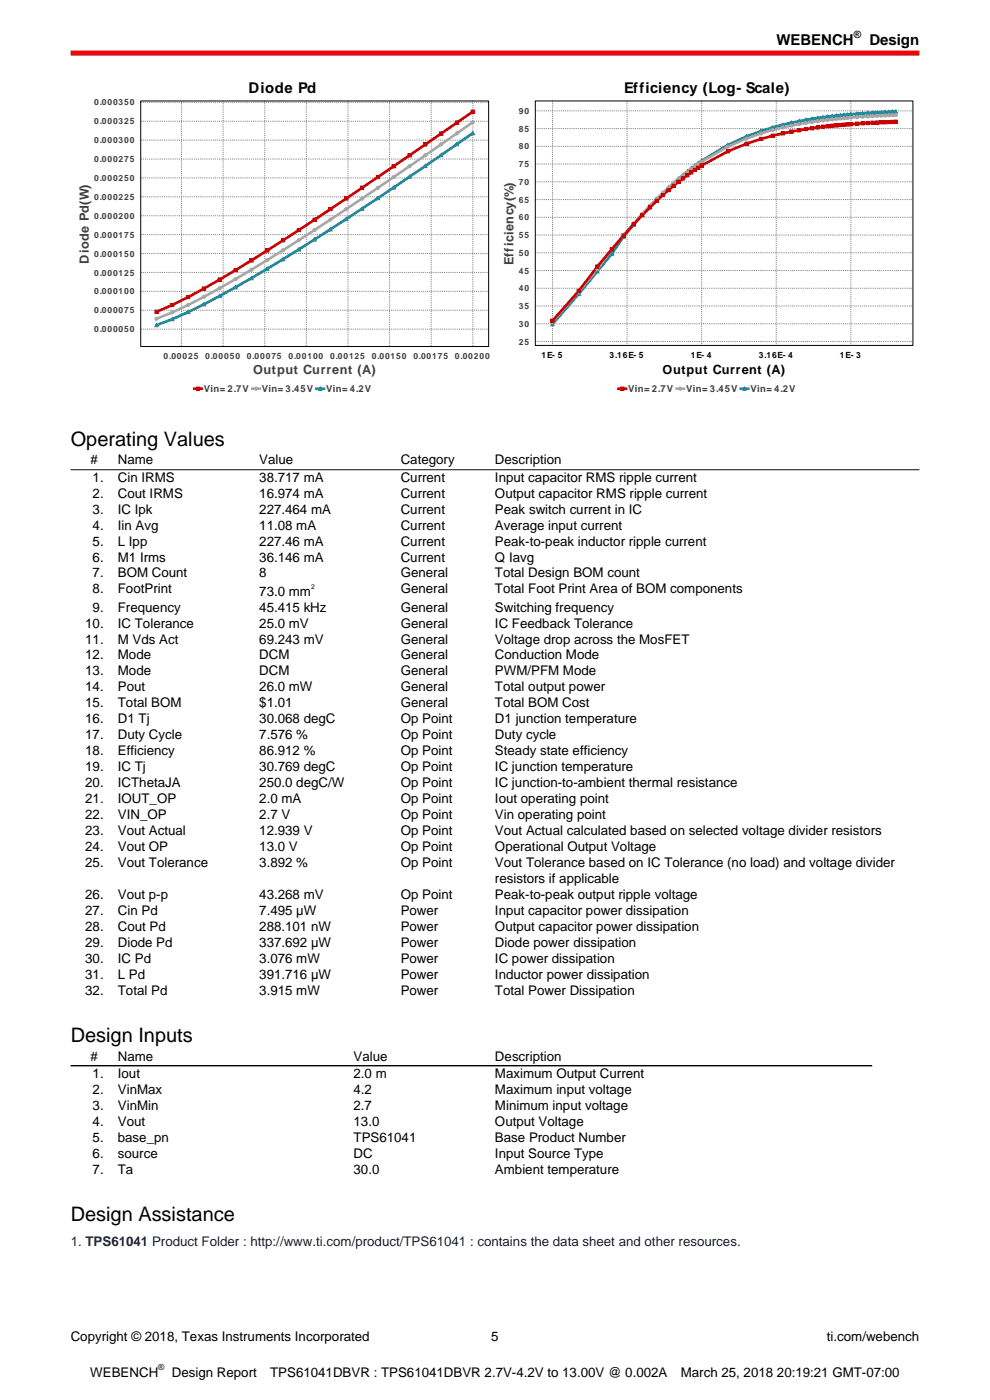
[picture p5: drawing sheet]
<svg xmlns="http://www.w3.org/2000/svg" width="210mm" height="297mm" viewBox="0 0 210 297" stroke-linecap="round" stroke-linejoin="round" font-family="sans-serif">
<path d="M15 11.3h180" fill="none" stroke="#f00" stroke-width="1.1" stroke-linecap="butt"/>
<g fill="#fff">
<path d="M15 16.6h90v67.5h-90z"/>
<path d="M40.9 80.9h38.2v3.1h-38.2z"/>
</g>
<path d="M41.2 82.5h1.6" fill="none" stroke="#c00" stroke-width=".56"/>
<path d="M41.7 82.1h.6v.7h-.6z" fill="#c00"/>
<path d="M41.7 82.1h.6v.7h-.6z" fill="none" stroke="#c00" stroke-width=".21"/>
<path d="M53.5 82.5h1.6" fill="none" stroke="#aaa" stroke-width=".56"/>
<circle cx="54.3" cy="82.5" r=".34" fill="#aaa"/>
<circle cx="54.3" cy="82.5" r=".34" fill="none" stroke="#aaa" stroke-width=".21"/>
<path d="M67.2 82.5h1.5" fill="none" stroke="#189" stroke-width=".56"/>
<path d="M67.9 82.1l.4 .7h-.7z" fill="#189"/>
<path d="M67.9 82.1l.4 .7h-.7z" fill="none" stroke="#189" stroke-width=".21"/>
<path d="M29.8 21.4h73.8v52.1h-73.8z" fill="#fff"/>
<g fill="none" stroke="#808080" stroke-width=".21" stroke-dasharray=".2 .2" stroke-linecap="butt">
<path d="M29.8 37.7h73.8M29.8 33.7h73.8M29.8 29.7h73.8M29.8 25.7h73.8M29.8 21.7h73.8M38.5 21.4v52.1M47.3 21.4v52.1M56.2 21.4v52.1M65 21.4v52.1M73.8 21.4v52.1M82.6 21.4v52.1M91.5 21.4v52.1"/>
<path d="M100.3 21.4v52.1M29.8 57.8h73.8M29.8 53.8h73.8M29.8 49.8h73.8M29.8 45.8h73.8M29.8 41.8h73.8M29.8 69.8h73.8M29.8 65.8h73.8M29.8 61.8h73.8"/>
</g>
<path d="M100.3 28.2a675.8 675.8 0 0 1-50.3 32.7 115.8 115.8 0 0 1-16.8 8.1" fill="none" stroke="#189" stroke-width=".56"/>
<path d="M100.3 25.9a796.7 796.7 0 0 1-50.3 33.3 121.7 121.7 0 0 1-16.8 8.4" fill="none" stroke="#aaa" stroke-width=".56"/>
<path d="M100.3 23.7l-13.4 9.3a628.1 628.1 0 0 1-43.6 28.2l-6.7 3.5-3.4 1.4" fill="none" stroke="#c00" stroke-width=".56"/>
<path d="M33.2 68.6l.3 .7h-.6z" fill="#189"/>
<path d="M33.2 68.6l.3 .7h-.6z" fill="none" stroke="#189" stroke-width=".21"/>
<path d="M36.6 67.4l.3 .6h-.7z" fill="#189"/>
<path d="M36.6 67.4l.3 .6h-.7z" fill="none" stroke="#189" stroke-width=".21"/>
<path d="M39.9 65.9l.4 .6h-.7z" fill="#189"/>
<path d="M39.9 65.9l.4 .6h-.7z" fill="none" stroke="#189" stroke-width=".21"/>
<path d="M43.3 64.2l.3 .7h-.7z" fill="#189"/>
<path d="M43.3 64.2l.3 .7h-.7z" fill="none" stroke="#189" stroke-width=".21"/>
<path d="M46.6 62.4l.4 .7h-.7z" fill="#189"/>
<path d="M46.6 62.4l.4 .7h-.7z" fill="none" stroke="#189" stroke-width=".21"/>
<path d="M50 60.6l.3 .7h-.7z" fill="#189"/>
<path d="M50 60.6l.3 .7h-.7z" fill="none" stroke="#189" stroke-width=".21"/>
<path d="M53.3 58.7l.4 .6h-.7z" fill="#189"/>
<path d="M53.3 58.7l.4 .6h-.7z" fill="none" stroke="#189" stroke-width=".21"/>
<path d="M56.7 56.7l.3 .7h-.7z" fill="#189"/>
<path d="M56.7 56.7l.3 .7h-.7z" fill="none" stroke="#189" stroke-width=".21"/>
<path d="M60 54.7l.4 .6h-.7z" fill="#189"/>
<path d="M60 54.7l.4 .6h-.7z" fill="none" stroke="#189" stroke-width=".21"/>
<path d="M63.4 52.6l.3 .7h-.6z" fill="#189"/>
<path d="M63.4 52.6l.3 .7h-.6z" fill="none" stroke="#189" stroke-width=".21"/>
<path d="M66.7 50.5l.4 .6h-.7z" fill="#189"/>
<path d="M66.7 50.5l.4 .6h-.7z" fill="none" stroke="#189" stroke-width=".21"/>
<path d="M70.1 48.3l.3 .7h-.6z" fill="#189"/>
<path d="M70.1 48.3l.3 .7h-.6z" fill="none" stroke="#189" stroke-width=".21"/>
<path d="M73.5 46.1l.3 .7h-.7z" fill="#189"/>
<path d="M73.5 46.1l.3 .7h-.7z" fill="none" stroke="#189" stroke-width=".21"/>
<path d="M76.8 43.9l.4 .7h-.7z" fill="#189"/>
<path d="M76.8 43.9l.4 .7h-.7z" fill="none" stroke="#189" stroke-width=".21"/>
<path d="M80.2 41.7l.3 .7h-.7z" fill="#189"/>
<path d="M80.2 41.7l.3 .7h-.7z" fill="none" stroke="#189" stroke-width=".21"/>
<path d="M83.5 39.4l.4 .7h-.7z" fill="#189"/>
<path d="M83.5 39.4l.4 .7h-.7z" fill="none" stroke="#189" stroke-width=".21"/>
<path d="M86.9 37.2l.3 .6h-.7z" fill="#189"/>
<path d="M86.9 37.2l.3 .6h-.7z" fill="none" stroke="#189" stroke-width=".21"/>
<path d="M90.2 34.9l.4 .6h-.7z" fill="#189"/>
<path d="M90.2 34.9l.4 .6h-.7z" fill="none" stroke="#189" stroke-width=".21"/>
<path d="M93.6 32.6l.3 .6h-.7z" fill="#189"/>
<path d="M93.6 32.6l.3 .6h-.7z" fill="none" stroke="#189" stroke-width=".21"/>
<path d="M96.9 30.2l.4 .7h-.7z" fill="#189"/>
<path d="M96.9 30.2l.4 .7h-.7z" fill="none" stroke="#189" stroke-width=".21"/>
<path d="M100.3 27.9l.3 .7h-.6z" fill="#189"/>
<path d="M100.3 27.9l.3 .7h-.6z" fill="none" stroke="#189" stroke-width=".21"/>
<circle cx="33.2" cy="67.6" r=".34" fill="#aaa"/>
<circle cx="33.2" cy="67.6" r=".34" fill="none" stroke="#aaa" stroke-width=".21"/>
<circle cx="36.6" cy="66.3" r=".34" fill="#aaa"/>
<circle cx="36.6" cy="66.3" r=".34" fill="none" stroke="#aaa" stroke-width=".21"/>
<circle cx="39.9" cy="64.7" r=".34" fill="#aaa"/>
<circle cx="39.9" cy="64.7" r=".34" fill="none" stroke="#aaa" stroke-width=".21"/>
<circle cx="43.3" cy="63" r=".34" fill="#aaa"/>
<circle cx="43.3" cy="63" r=".34" fill="none" stroke="#aaa" stroke-width=".21"/>
<circle cx="46.6" cy="61.1" r=".34" fill="#aaa"/>
<circle cx="46.6" cy="61.1" r=".34" fill="none" stroke="#aaa" stroke-width=".21"/>
<circle cx="50" cy="59.2" r=".34" fill="#aaa"/>
<circle cx="50" cy="59.2" r=".34" fill="none" stroke="#aaa" stroke-width=".21"/>
<circle cx="53.3" cy="57.2" r=".34" fill="#aaa"/>
<circle cx="53.3" cy="57.2" r=".34" fill="none" stroke="#aaa" stroke-width=".21"/>
<circle cx="56.7" cy="55.2" r=".34" fill="#aaa"/>
<circle cx="56.7" cy="55.2" r=".34" fill="none" stroke="#aaa" stroke-width=".21"/>
<circle cx="60" cy="53.1" r=".34" fill="#aaa"/>
<circle cx="60" cy="53.1" r=".34" fill="none" stroke="#aaa" stroke-width=".21"/>
<circle cx="63.4" cy="50.9" r=".34" fill="#aaa"/>
<circle cx="63.4" cy="50.9" r=".34" fill="none" stroke="#aaa" stroke-width=".21"/>
<circle cx="66.7" cy="48.8" r=".34" fill="#aaa"/>
<circle cx="66.7" cy="48.8" r=".34" fill="none" stroke="#aaa" stroke-width=".21"/>
<circle cx="70.1" cy="46.6" r=".34" fill="#aaa"/>
<circle cx="70.1" cy="46.6" r=".34" fill="none" stroke="#aaa" stroke-width=".21"/>
<circle cx="73.5" cy="44.4" r=".34" fill="#aaa"/>
<circle cx="73.5" cy="44.4" r=".34" fill="none" stroke="#aaa" stroke-width=".21"/>
<circle cx="76.8" cy="42.1" r=".34" fill="#aaa"/>
<circle cx="76.8" cy="42.1" r=".34" fill="none" stroke="#aaa" stroke-width=".21"/>
<circle cx="80.2" cy="39.8" r=".34" fill="#aaa"/>
<circle cx="80.2" cy="39.8" r=".34" fill="none" stroke="#aaa" stroke-width=".21"/>
<circle cx="83.5" cy="37.6" r=".34" fill="#aaa"/>
<circle cx="83.5" cy="37.6" r=".34" fill="none" stroke="#aaa" stroke-width=".21"/>
<circle cx="86.9" cy="35.3" r=".34" fill="#aaa"/>
<circle cx="86.9" cy="35.3" r=".34" fill="none" stroke="#aaa" stroke-width=".21"/>
<circle cx="90.2" cy="32.9" r=".34" fill="#aaa"/>
<circle cx="90.2" cy="32.9" r=".34" fill="none" stroke="#aaa" stroke-width=".21"/>
<circle cx="93.6" cy="30.6" r=".34" fill="#aaa"/>
<circle cx="93.6" cy="30.6" r=".34" fill="none" stroke="#aaa" stroke-width=".21"/>
<circle cx="96.9" cy="28.3" r=".34" fill="#aaa"/>
<circle cx="96.9" cy="28.3" r=".34" fill="none" stroke="#aaa" stroke-width=".21"/>
<circle cx="100.3" cy="25.9" r=".34" fill="#aaa"/>
<circle cx="100.3" cy="25.9" r=".34" fill="none" stroke="#aaa" stroke-width=".21"/>
<path d="M32.9 65.8h.6v.7h-.6z" fill="#c00"/>
<path d="M32.9 65.8h.6v.7h-.6z" fill="none" stroke="#c00" stroke-width=".21"/>
<path d="M36.2 64.4h.7v.6h-.7z" fill="#c00"/>
<path d="M36.2 64.4h.7v.6h-.7z" fill="none" stroke="#c00" stroke-width=".21"/>
<path d="M39.6 62.7h.7v.7h-.7z" fill="#c00"/>
<path d="M39.6 62.7h.7v.7h-.7z" fill="none" stroke="#c00" stroke-width=".21"/>
<path d="M42.9 60.9h.7v.7h-.7z" fill="#c00"/>
<path d="M42.9 60.9h.7v.7h-.7z" fill="none" stroke="#c00" stroke-width=".21"/>
<path d="M46.3 59h.7v.6h-.7z" fill="#c00"/>
<path d="M46.3 59h.7v.6h-.7z" fill="none" stroke="#c00" stroke-width=".21"/>
<path d="M49.6 57h.7v.6h-.7z" fill="#c00"/>
<path d="M49.6 57h.7v.6h-.7z" fill="none" stroke="#c00" stroke-width=".21"/>
<path d="M53 54.9h.7v.7h-.7z" fill="#c00"/>
<path d="M53 54.9h.7v.7h-.7z" fill="none" stroke="#c00" stroke-width=".21"/>
<path d="M56.3 52.8h.7v.7h-.7z" fill="#c00"/>
<path d="M56.3 52.8h.7v.7h-.7z" fill="none" stroke="#c00" stroke-width=".21"/>
<path d="M59.7 50.7h.7v.6h-.7z" fill="#c00"/>
<path d="M59.7 50.7h.7v.6h-.7z" fill="none" stroke="#c00" stroke-width=".21"/>
<path d="M63.1 48.5h.6v.6h-.6z" fill="#c00"/>
<path d="M63.1 48.5h.6v.6h-.6z" fill="none" stroke="#c00" stroke-width=".21"/>
<path d="M66.4 46.3h.7v.6h-.7z" fill="#c00"/>
<path d="M66.4 46.3h.7v.6h-.7z" fill="none" stroke="#c00" stroke-width=".21"/>
<path d="M69.8 44h.6v.7h-.6z" fill="#c00"/>
<path d="M69.8 44h.6v.7h-.6z" fill="none" stroke="#c00" stroke-width=".21"/>
<path d="M73.1 41.8h.7v.6h-.7z" fill="#c00"/>
<path d="M73.1 41.8h.7v.6h-.7z" fill="none" stroke="#c00" stroke-width=".21"/>
<path d="M76.5 39.5h.7v.7h-.7z" fill="#c00"/>
<path d="M76.5 39.5h.7v.7h-.7z" fill="none" stroke="#c00" stroke-width=".21"/>
<path d="M79.8 37.2h.7v.7h-.7z" fill="#c00"/>
<path d="M79.8 37.2h.7v.7h-.7z" fill="none" stroke="#c00" stroke-width=".21"/>
<path d="M83.2 34.9h.7v.7h-.7z" fill="#c00"/>
<path d="M83.2 34.9h.7v.7h-.7z" fill="none" stroke="#c00" stroke-width=".21"/>
<path d="M86.5 32.6h.7v.7h-.7z" fill="#c00"/>
<path d="M86.5 32.6h.7v.7h-.7z" fill="none" stroke="#c00" stroke-width=".21"/>
<path d="M89.9 30.3h.7v.7h-.7z" fill="#c00"/>
<path d="M89.9 30.3h.7v.7h-.7z" fill="none" stroke="#c00" stroke-width=".21"/>
<path d="M93.2 28h.7v.7h-.7z" fill="#c00"/>
<path d="M93.2 28h.7v.7h-.7z" fill="none" stroke="#c00" stroke-width=".21"/>
<path d="M96.6 25.7h.7v.6h-.7z" fill="#c00"/>
<path d="M96.6 25.7h.7v.6h-.7z" fill="none" stroke="#c00" stroke-width=".21"/>
<path d="M100 23.3h.6v.7h-.6z" fill="#c00"/>
<path d="M100 23.3h.6v.7h-.6z" fill="none" stroke="#c00" stroke-width=".21"/>
<path d="M29.8 21.4h73.8v52.1h-73.8z" fill="none" stroke="#000" stroke-width=".21"/>
<g fill="#fff">
<path d="M105 16.6h90v67.5h-90z"/>
<path d="M130.9 80.9h38.2v3.1h-38.2z"/>
</g>
<path d="M131.2 82.5h1.6" fill="none" stroke="#c00" stroke-width=".56"/>
<path d="M131.7 82.1h.6v.7h-.6z" fill="#c00"/>
<path d="M131.7 82.1h.6v.7h-.6z" fill="none" stroke="#c00" stroke-width=".21"/>
<path d="M143.5 82.5h1.6" fill="none" stroke="#aaa" stroke-width=".56"/>
<circle cx="144.3" cy="82.5" r=".34" fill="#aaa"/>
<circle cx="144.3" cy="82.5" r=".34" fill="none" stroke="#aaa" stroke-width=".21"/>
<path d="M157.2 82.5h1.5" fill="none" stroke="#189" stroke-width=".56"/>
<path d="M157.9 82.1l.4 .7h-.7z" fill="#189"/>
<path d="M157.9 82.1l.4 .7h-.7z" fill="none" stroke="#189" stroke-width=".21"/>
<path d="M113.5 21.4h80.1v51.9h-80.1z" fill="#fff"/>
<g fill="none" stroke="#808080" stroke-width=".21" stroke-dasharray=".2 .2" stroke-linecap="butt">
<path d="M113.5 38.6h80.1M113.5 34.8h80.1M113.5 31h80.1M113.5 27.3h80.1M113.5 23.5h80.1M117.2 21.4v51.9M133 21.4v51.9M148.8 21.4v51.9M164.7 21.4v51.9M180.5 21.4v51.9M113.5 57.4h80.1M113.5 53.6h80.1"/>
<path d="M113.5 49.9h80.1M113.5 46.1h80.1M113.5 42.3h80.1M113.5 72.4h80.1M113.5 68.7h80.1M113.5 64.9h80.1M113.5 61.2h80.1"/>
</g>
<path d="M190 23.7a119.3 119.3 0 0 0-26.1 3.3 50 50 0 0 0-17.3 8.7 85.9 85.9 0 0 0-14.3 14.5l-2.5 3.6-7 8.6-5.6 6.4" fill="none" stroke="#189" stroke-width=".56"/>
<path d="M190 24.4a126.2 126.2 0 0 0-26.1 3.2 50.3 50.3 0 0 0-17.3 8.3 81.1 81.1 0 0 0-14.3 13.9l-2.5 3-3.1 4.3-9.5 11.2" fill="none" stroke="#aaa" stroke-width=".56"/>
<path d="M190 25.8a133.2 133.2 0 0 0-26.1 3 51 51 0 0 0-17.3 7.8 76.6 76.6 0 0 0-14.3 13.4l-5.6 6.5-3.9 5.2-5.6 6.4" fill="none" stroke="#c00" stroke-width=".56"/>
<path d="M117.2 68.4l.3 .7h-.6z" fill="#189"/>
<path d="M117.2 68.4l.3 .7h-.6z" fill="none" stroke="#189" stroke-width=".21"/>
<path d="M122.8 62l.3 .7h-.7z" fill="#189"/>
<path d="M122.8 62l.3 .7h-.7z" fill="none" stroke="#189" stroke-width=".21"/>
<path d="M126.7 57.2l.4 .7h-.7z" fill="#189"/>
<path d="M126.7 57.2l.4 .7h-.7z" fill="none" stroke="#189" stroke-width=".21"/>
<path d="M129.8 53.5l.3 .7h-.7z" fill="#189"/>
<path d="M129.8 53.5l.3 .7h-.7z" fill="none" stroke="#189" stroke-width=".21"/>
<path d="M132.3 49.8l.3 .7h-.6z" fill="#189"/>
<path d="M132.3 49.8l.3 .7h-.6z" fill="none" stroke="#189" stroke-width=".21"/>
<path d="M134.4 47.3l.3 .7h-.6z" fill="#189"/>
<path d="M134.4 47.3l.3 .7h-.6z" fill="none" stroke="#189" stroke-width=".21"/>
<path d="M136.2 45.2l.4 .7h-.7z" fill="#189"/>
<path d="M136.2 45.2l.4 .7h-.7z" fill="none" stroke="#189" stroke-width=".21"/>
<path d="M137.9 43.5l.3 .6h-.7z" fill="#189"/>
<path d="M137.9 43.5l.3 .6h-.7z" fill="none" stroke="#189" stroke-width=".21"/>
<path d="M139.3 42l.3 .6h-.6z" fill="#189"/>
<path d="M139.3 42l.3 .6h-.6z" fill="none" stroke="#189" stroke-width=".21"/>
<path d="M140.6 40.6l.4 .7h-.7z" fill="#189"/>
<path d="M140.6 40.6l.4 .7h-.7z" fill="none" stroke="#189" stroke-width=".21"/>
<path d="M141.8 39.5l.4 .7h-.7z" fill="#189"/>
<path d="M141.8 39.5l.4 .7h-.7z" fill="none" stroke="#189" stroke-width=".21"/>
<path d="M142.9 38.5l.4 .7h-.7z" fill="#189"/>
<path d="M142.9 38.5l.4 .7h-.7z" fill="none" stroke="#189" stroke-width=".21"/>
<path d="M143.9 37.6l.4 .7h-.7z" fill="#189"/>
<path d="M143.9 37.6l.4 .7h-.7z" fill="none" stroke="#189" stroke-width=".21"/>
<path d="M144.9 36.8l.3 .7h-.7z" fill="#189"/>
<path d="M144.9 36.8l.3 .7h-.7z" fill="none" stroke="#189" stroke-width=".21"/>
<path d="M145.8 36.1l.3 .6h-.7z" fill="#189"/>
<path d="M145.8 36.1l.3 .6h-.7z" fill="none" stroke="#189" stroke-width=".21"/>
<path d="M146.6 35.4l.3 .7h-.6z" fill="#189"/>
<path d="M146.6 35.4l.3 .7h-.6z" fill="none" stroke="#189" stroke-width=".21"/>
<path d="M147.4 34.8l.3 .7h-.6z" fill="#189"/>
<path d="M147.4 34.8l.3 .7h-.6z" fill="none" stroke="#189" stroke-width=".21"/>
<path d="M148.1 34.3l.4 .6h-.7z" fill="#189"/>
<path d="M148.1 34.3l.4 .6h-.7z" fill="none" stroke="#189" stroke-width=".21"/>
<path d="M148.8 33.8l.4 .6h-.7z" fill="#189"/>
<path d="M148.8 33.8l.4 .6h-.7z" fill="none" stroke="#189" stroke-width=".21"/>
<path d="M154.4 30.4l.3 .7h-.6z" fill="#189"/>
<path d="M154.4 30.4l.3 .7h-.6z" fill="none" stroke="#189" stroke-width=".21"/>
<path d="M158.4 28.6l.3 .7h-.7z" fill="#189"/>
<path d="M158.4 28.6l.3 .7h-.7z" fill="none" stroke="#189" stroke-width=".21"/>
<path d="M161.4 27.5l.4 .6h-.7z" fill="#189"/>
<path d="M161.4 27.5l.4 .6h-.7z" fill="none" stroke="#189" stroke-width=".21"/>
<path d="M163.9 26.7l.4 .7h-.7z" fill="#189"/>
<path d="M163.9 26.7l.4 .7h-.7z" fill="none" stroke="#189" stroke-width=".21"/>
<path d="M166.1 26.1l.3 .7h-.7z" fill="#189"/>
<path d="M166.1 26.1l.3 .7h-.7z" fill="none" stroke="#189" stroke-width=".21"/>
<path d="M167.9 25.7l.3 .7h-.6z" fill="#189"/>
<path d="M167.9 25.7l.3 .7h-.6z" fill="none" stroke="#189" stroke-width=".21"/>
<path d="M169.5 25.4l.3 .6h-.6z" fill="#189"/>
<path d="M169.5 25.4l.3 .6h-.6z" fill="none" stroke="#189" stroke-width=".21"/>
<path d="M171 25.1l.3 .7h-.7z" fill="#189"/>
<path d="M171 25.1l.3 .7h-.7z" fill="none" stroke="#189" stroke-width=".21"/>
<path d="M172.3 24.9l.3 .7h-.7z" fill="#189"/>
<path d="M172.3 24.9l.3 .7h-.7z" fill="none" stroke="#189" stroke-width=".21"/>
<path d="M173.5 24.7l.3 .7h-.7z" fill="#189"/>
<path d="M173.5 24.7l.3 .7h-.7z" fill="none" stroke="#189" stroke-width=".21"/>
<path d="M174.6 24.5l.3 .7h-.7z" fill="#189"/>
<path d="M174.6 24.5l.3 .7h-.7z" fill="none" stroke="#189" stroke-width=".21"/>
<path d="M175.6 24.4l.3 .7h-.7z" fill="#189"/>
<path d="M175.6 24.4l.3 .7h-.7z" fill="none" stroke="#189" stroke-width=".21"/>
<path d="M176.5 24.3l.4 .7h-.7z" fill="#189"/>
<path d="M176.5 24.3l.4 .7h-.7z" fill="none" stroke="#189" stroke-width=".21"/>
<path d="M177.4 24.2l.4 .7h-.7z" fill="#189"/>
<path d="M177.4 24.2l.4 .7h-.7z" fill="none" stroke="#189" stroke-width=".21"/>
<path d="M178.2 24.1l.4 .7h-.7z" fill="#189"/>
<path d="M178.2 24.1l.4 .7h-.7z" fill="none" stroke="#189" stroke-width=".21"/>
<path d="M179 24l.4 .7h-.7z" fill="#189"/>
<path d="M179 24l.4 .7h-.7z" fill="none" stroke="#189" stroke-width=".21"/>
<path d="M179.8 24l.3 .6h-.7z" fill="#189"/>
<path d="M179.8 24l.3 .6h-.7z" fill="none" stroke="#189" stroke-width=".21"/>
<path d="M180.5 23.9l.3 .7h-.7z" fill="#189"/>
<path d="M180.5 23.9l.3 .7h-.7z" fill="none" stroke="#189" stroke-width=".21"/>
<path d="M181.8 23.8l.3 .7h-.6z" fill="#189"/>
<path d="M181.8 23.8l.3 .7h-.6z" fill="none" stroke="#189" stroke-width=".21"/>
<path d="M183 23.7l.3 .7h-.6z" fill="#189"/>
<path d="M183 23.7l.3 .7h-.6z" fill="none" stroke="#189" stroke-width=".21"/>
<path d="M184.1 23.6l.3 .7h-.6z" fill="#189"/>
<path d="M184.1 23.6l.3 .7h-.6z" fill="none" stroke="#189" stroke-width=".21"/>
<path d="M185.1 23.6l.3 .6h-.6z" fill="#189"/>
<path d="M185.1 23.6l.3 .6h-.6z" fill="none" stroke="#189" stroke-width=".21"/>
<path d="M186.1 23.5l.3 .7h-.7z" fill="#189"/>
<path d="M186.1 23.5l.3 .7h-.7z" fill="none" stroke="#189" stroke-width=".21"/>
<path d="M186.9 23.5l.4 .6h-.7z" fill="#189"/>
<path d="M186.9 23.5l.4 .6h-.7z" fill="none" stroke="#189" stroke-width=".21"/>
<path d="M187.8 23.4l.3 .7h-.7z" fill="#189"/>
<path d="M187.8 23.4l.3 .7h-.7z" fill="none" stroke="#189" stroke-width=".21"/>
<path d="M188.6 23.4l.3 .7h-.7z" fill="#189"/>
<path d="M188.6 23.4l.3 .7h-.7z" fill="none" stroke="#189" stroke-width=".21"/>
<path d="M189.3 23.4l.3 .6h-.6z" fill="#189"/>
<path d="M189.3 23.4l.3 .6h-.6z" fill="none" stroke="#189" stroke-width=".21"/>
<path d="M190 23.3l.3 .7h-.6z" fill="#189"/>
<path d="M190 23.3l.3 .7h-.6z" fill="none" stroke="#189" stroke-width=".21"/>
<circle cx="117.2" cy="68.3" r=".34" fill="#aaa"/>
<circle cx="117.2" cy="68.3" r=".34" fill="none" stroke="#aaa" stroke-width=".21"/>
<circle cx="122.8" cy="61.9" r=".34" fill="#aaa"/>
<circle cx="122.8" cy="61.9" r=".34" fill="none" stroke="#aaa" stroke-width=".21"/>
<circle cx="126.7" cy="57.1" r=".34" fill="#aaa"/>
<circle cx="126.7" cy="57.1" r=".34" fill="none" stroke="#aaa" stroke-width=".21"/>
<circle cx="129.8" cy="52.8" r=".34" fill="#aaa"/>
<circle cx="129.8" cy="52.8" r=".34" fill="none" stroke="#aaa" stroke-width=".21"/>
<circle cx="132.3" cy="49.8" r=".34" fill="#aaa"/>
<circle cx="132.3" cy="49.8" r=".34" fill="none" stroke="#aaa" stroke-width=".21"/>
<circle cx="134.4" cy="47.4" r=".34" fill="#aaa"/>
<circle cx="134.4" cy="47.4" r=".34" fill="none" stroke="#aaa" stroke-width=".21"/>
<circle cx="136.2" cy="45.4" r=".34" fill="#aaa"/>
<circle cx="136.2" cy="45.4" r=".34" fill="none" stroke="#aaa" stroke-width=".21"/>
<circle cx="137.9" cy="43.6" r=".34" fill="#aaa"/>
<circle cx="137.9" cy="43.6" r=".34" fill="none" stroke="#aaa" stroke-width=".21"/>
<circle cx="139.3" cy="42.2" r=".34" fill="#aaa"/>
<circle cx="139.3" cy="42.2" r=".34" fill="none" stroke="#aaa" stroke-width=".21"/>
<circle cx="140.6" cy="40.9" r=".34" fill="#aaa"/>
<circle cx="140.6" cy="40.9" r=".34" fill="none" stroke="#aaa" stroke-width=".21"/>
<circle cx="141.8" cy="39.8" r=".34" fill="#aaa"/>
<circle cx="141.8" cy="39.8" r=".34" fill="none" stroke="#aaa" stroke-width=".21"/>
<circle cx="142.9" cy="38.8" r=".34" fill="#aaa"/>
<circle cx="142.9" cy="38.8" r=".34" fill="none" stroke="#aaa" stroke-width=".21"/>
<circle cx="143.9" cy="38" r=".34" fill="#aaa"/>
<circle cx="143.9" cy="38" r=".34" fill="none" stroke="#aaa" stroke-width=".21"/>
<circle cx="144.9" cy="37.2" r=".34" fill="#aaa"/>
<circle cx="144.9" cy="37.2" r=".34" fill="none" stroke="#aaa" stroke-width=".21"/>
<circle cx="145.8" cy="36.5" r=".34" fill="#aaa"/>
<circle cx="145.8" cy="36.5" r=".34" fill="none" stroke="#aaa" stroke-width=".21"/>
<circle cx="146.6" cy="35.9" r=".34" fill="#aaa"/>
<circle cx="146.6" cy="35.9" r=".34" fill="none" stroke="#aaa" stroke-width=".21"/>
<circle cx="147.4" cy="35.3" r=".34" fill="#aaa"/>
<circle cx="147.4" cy="35.3" r=".34" fill="none" stroke="#aaa" stroke-width=".21"/>
<circle cx="148.1" cy="34.8" r=".34" fill="#aaa"/>
<circle cx="148.1" cy="34.8" r=".34" fill="none" stroke="#aaa" stroke-width=".21"/>
<circle cx="148.8" cy="34.3" r=".34" fill="#aaa"/>
<circle cx="148.8" cy="34.3" r=".34" fill="none" stroke="#aaa" stroke-width=".21"/>
<circle cx="154.4" cy="31.1" r=".34" fill="#aaa"/>
<circle cx="154.4" cy="31.1" r=".34" fill="none" stroke="#aaa" stroke-width=".21"/>
<circle cx="158.4" cy="29.4" r=".34" fill="#aaa"/>
<circle cx="158.4" cy="29.4" r=".34" fill="none" stroke="#aaa" stroke-width=".21"/>
<circle cx="161.4" cy="28.3" r=".34" fill="#aaa"/>
<circle cx="161.4" cy="28.3" r=".34" fill="none" stroke="#aaa" stroke-width=".21"/>
<circle cx="163.9" cy="27.6" r=".34" fill="#aaa"/>
<circle cx="163.9" cy="27.6" r=".34" fill="none" stroke="#aaa" stroke-width=".21"/>
<circle cx="166.1" cy="27" r=".34" fill="#aaa"/>
<circle cx="166.1" cy="27" r=".34" fill="none" stroke="#aaa" stroke-width=".21"/>
<circle cx="167.9" cy="26.6" r=".34" fill="#aaa"/>
<circle cx="167.9" cy="26.6" r=".34" fill="none" stroke="#aaa" stroke-width=".21"/>
<circle cx="169.5" cy="26.3" r=".34" fill="#aaa"/>
<circle cx="169.5" cy="26.3" r=".34" fill="none" stroke="#aaa" stroke-width=".21"/>
<circle cx="171" cy="26.1" r=".34" fill="#aaa"/>
<circle cx="171" cy="26.1" r=".34" fill="none" stroke="#aaa" stroke-width=".21"/>
<circle cx="172.3" cy="25.9" r=".34" fill="#aaa"/>
<circle cx="172.3" cy="25.9" r=".34" fill="none" stroke="#aaa" stroke-width=".21"/>
<circle cx="173.5" cy="25.7" r=".34" fill="#aaa"/>
<circle cx="173.5" cy="25.7" r=".34" fill="none" stroke="#aaa" stroke-width=".21"/>
<circle cx="174.6" cy="25.5" r=".34" fill="#aaa"/>
<circle cx="174.6" cy="25.5" r=".34" fill="none" stroke="#aaa" stroke-width=".21"/>
<circle cx="175.6" cy="25.4" r=".34" fill="#aaa"/>
<circle cx="175.6" cy="25.4" r=".34" fill="none" stroke="#aaa" stroke-width=".21"/>
<circle cx="176.5" cy="25.3" r=".34" fill="#aaa"/>
<circle cx="176.5" cy="25.3" r=".34" fill="none" stroke="#aaa" stroke-width=".21"/>
<circle cx="177.4" cy="25.2" r=".34" fill="#aaa"/>
<circle cx="177.4" cy="25.2" r=".34" fill="none" stroke="#aaa" stroke-width=".21"/>
<circle cx="178.2" cy="25.1" r=".34" fill="#aaa"/>
<circle cx="178.2" cy="25.1" r=".34" fill="none" stroke="#aaa" stroke-width=".21"/>
<circle cx="179" cy="25.1" r=".34" fill="#aaa"/>
<circle cx="179" cy="25.1" r=".34" fill="none" stroke="#aaa" stroke-width=".21"/>
<circle cx="179.8" cy="25" r=".34" fill="#aaa"/>
<circle cx="179.8" cy="25" r=".34" fill="none" stroke="#aaa" stroke-width=".21"/>
<circle cx="180.5" cy="24.9" r=".34" fill="#aaa"/>
<circle cx="180.5" cy="24.9" r=".34" fill="none" stroke="#aaa" stroke-width=".21"/>
<circle cx="181.8" cy="24.8" r=".34" fill="#aaa"/>
<circle cx="181.8" cy="24.8" r=".34" fill="none" stroke="#aaa" stroke-width=".21"/>
<circle cx="183" cy="24.8" r=".34" fill="#aaa"/>
<circle cx="183" cy="24.8" r=".34" fill="none" stroke="#aaa" stroke-width=".21"/>
<circle cx="184.1" cy="24.7" r=".34" fill="#aaa"/>
<circle cx="184.1" cy="24.7" r=".34" fill="none" stroke="#aaa" stroke-width=".21"/>
<circle cx="185.1" cy="24.6" r=".34" fill="#aaa"/>
<circle cx="185.1" cy="24.6" r=".34" fill="none" stroke="#aaa" stroke-width=".21"/>
<circle cx="186.1" cy="24.6" r=".34" fill="#aaa"/>
<circle cx="186.1" cy="24.6" r=".34" fill="none" stroke="#aaa" stroke-width=".21"/>
<circle cx="186.9" cy="24.5" r=".34" fill="#aaa"/>
<circle cx="186.9" cy="24.5" r=".34" fill="none" stroke="#aaa" stroke-width=".21"/>
<circle cx="187.8" cy="24.5" r=".34" fill="#aaa"/>
<circle cx="187.8" cy="24.5" r=".34" fill="none" stroke="#aaa" stroke-width=".21"/>
<circle cx="188.6" cy="24.5" r=".34" fill="#aaa"/>
<circle cx="188.6" cy="24.5" r=".34" fill="none" stroke="#aaa" stroke-width=".21"/>
<circle cx="189.3" cy="24.4" r=".34" fill="#aaa"/>
<circle cx="189.3" cy="24.4" r=".34" fill="none" stroke="#aaa" stroke-width=".21"/>
<circle cx="190" cy="24.4" r=".34" fill="#aaa"/>
<circle cx="190" cy="24.4" r=".34" fill="none" stroke="#aaa" stroke-width=".21"/>
<path d="M116.9 67.7h.6v.7h-.6z" fill="#c00"/>
<path d="M116.9 67.7h.6v.7h-.6z" fill="none" stroke="#c00" stroke-width=".21"/>
<path d="M122.4 61.4h.7v.7h-.7z" fill="#c00"/>
<path d="M122.4 61.4h.7v.7h-.7z" fill="none" stroke="#c00" stroke-width=".21"/>
<path d="M126.4 56.2h.7v.7h-.7z" fill="#c00"/>
<path d="M126.4 56.2h.7v.7h-.7z" fill="none" stroke="#c00" stroke-width=".21"/>
<path d="M129.4 52.5h.7v.7h-.7z" fill="#c00"/>
<path d="M129.4 52.5h.7v.7h-.7z" fill="none" stroke="#c00" stroke-width=".21"/>
<path d="M132 49.6h.6v.7h-.6z" fill="#c00"/>
<path d="M132 49.6h.6v.7h-.6z" fill="none" stroke="#c00" stroke-width=".21"/>
<path d="M134.1 47.3h.6v.6h-.6z" fill="#c00"/>
<path d="M134.1 47.3h.6v.6h-.6z" fill="none" stroke="#c00" stroke-width=".21"/>
<path d="M135.9 45.3h.7v.7h-.7z" fill="#c00"/>
<path d="M135.9 45.3h.7v.7h-.7z" fill="none" stroke="#c00" stroke-width=".21"/>
<path d="M137.5 43.7h.7v.6h-.7z" fill="#c00"/>
<path d="M137.5 43.7h.7v.6h-.7z" fill="none" stroke="#c00" stroke-width=".21"/>
<path d="M139 42.3h.6v.6h-.6z" fill="#c00"/>
<path d="M139 42.3h.6v.6h-.6z" fill="none" stroke="#c00" stroke-width=".21"/>
<path d="M140.3 41h.7v.7h-.7z" fill="#c00"/>
<path d="M140.3 41h.7v.7h-.7z" fill="none" stroke="#c00" stroke-width=".21"/>
<path d="M141.5 40h.7v.7h-.7z" fill="#c00"/>
<path d="M141.5 40h.7v.7h-.7z" fill="none" stroke="#c00" stroke-width=".21"/>
<path d="M142.6 39.1h.7v.6h-.7z" fill="#c00"/>
<path d="M142.6 39.1h.7v.6h-.7z" fill="none" stroke="#c00" stroke-width=".21"/>
<path d="M143.6 38.2h.7v.7h-.7z" fill="#c00"/>
<path d="M143.6 38.2h.7v.7h-.7z" fill="none" stroke="#c00" stroke-width=".21"/>
<path d="M144.5 37.5h.7v.7h-.7z" fill="#c00"/>
<path d="M144.5 37.5h.7v.7h-.7z" fill="none" stroke="#c00" stroke-width=".21"/>
<path d="M145.4 36.8h.7v.7h-.7z" fill="#c00"/>
<path d="M145.4 36.8h.7v.7h-.7z" fill="none" stroke="#c00" stroke-width=".21"/>
<path d="M146.3 36.3h.6v.6h-.6z" fill="#c00"/>
<path d="M146.3 36.3h.6v.6h-.6z" fill="none" stroke="#c00" stroke-width=".21"/>
<path d="M147.1 35.7h.6v.7h-.6z" fill="#c00"/>
<path d="M147.1 35.7h.6v.7h-.6z" fill="none" stroke="#c00" stroke-width=".21"/>
<path d="M147.8 35.2h.7v.7h-.7z" fill="#c00"/>
<path d="M147.8 35.2h.7v.7h-.7z" fill="none" stroke="#c00" stroke-width=".21"/>
<path d="M148.5 34.8h.7v.7h-.7z" fill="#c00"/>
<path d="M148.5 34.8h.7v.7h-.7z" fill="none" stroke="#c00" stroke-width=".21"/>
<path d="M154.1 31.8h.6v.6h-.6z" fill="#c00"/>
<path d="M154.1 31.8h.6v.6h-.6z" fill="none" stroke="#c00" stroke-width=".21"/>
<path d="M158 30.1h.7v.7h-.7z" fill="#c00"/>
<path d="M158 30.1h.7v.7h-.7z" fill="none" stroke="#c00" stroke-width=".21"/>
<path d="M161.1 29.1h.7v.7h-.7z" fill="#c00"/>
<path d="M161.1 29.1h.7v.7h-.7z" fill="none" stroke="#c00" stroke-width=".21"/>
<path d="M163.6 28.5h.7v.6h-.7z" fill="#c00"/>
<path d="M163.6 28.5h.7v.6h-.7z" fill="none" stroke="#c00" stroke-width=".21"/>
<path d="M165.7 28h.7v.6h-.7z" fill="#c00"/>
<path d="M165.7 28h.7v.6h-.7z" fill="none" stroke="#c00" stroke-width=".21"/>
<path d="M167.6 27.6h.6v.7h-.6z" fill="#c00"/>
<path d="M167.6 27.6h.6v.7h-.6z" fill="none" stroke="#c00" stroke-width=".21"/>
<path d="M169.2 27.3h.6v.7h-.6z" fill="#c00"/>
<path d="M169.2 27.3h.6v.7h-.6z" fill="none" stroke="#c00" stroke-width=".21"/>
<path d="M170.6 27.1h.7v.6h-.7z" fill="#c00"/>
<path d="M170.6 27.1h.7v.6h-.7z" fill="none" stroke="#c00" stroke-width=".21"/>
<path d="M171.9 26.9h.7v.6h-.7z" fill="#c00"/>
<path d="M171.9 26.9h.7v.6h-.7z" fill="none" stroke="#c00" stroke-width=".21"/>
<path d="M173.1 26.7h.7v.7h-.7z" fill="#c00"/>
<path d="M173.1 26.7h.7v.7h-.7z" fill="none" stroke="#c00" stroke-width=".21"/>
<path d="M174.2 26.6h.7v.6h-.7z" fill="#c00"/>
<path d="M174.2 26.6h.7v.6h-.7z" fill="none" stroke="#c00" stroke-width=".21"/>
<path d="M175.2 26.5h.7v.6h-.7z" fill="#c00"/>
<path d="M175.2 26.5h.7v.6h-.7z" fill="none" stroke="#c00" stroke-width=".21"/>
<path d="M176.2 26.4h.7v.6h-.7z" fill="#c00"/>
<path d="M176.2 26.4h.7v.6h-.7z" fill="none" stroke="#c00" stroke-width=".21"/>
<path d="M177.1 26.3h.7v.6h-.7z" fill="#c00"/>
<path d="M177.1 26.3h.7v.6h-.7z" fill="none" stroke="#c00" stroke-width=".21"/>
<path d="M177.9 26.2h.7v.7h-.7z" fill="#c00"/>
<path d="M177.9 26.2h.7v.7h-.7z" fill="none" stroke="#c00" stroke-width=".21"/>
<path d="M178.7 26.1h.7v.7h-.7z" fill="#c00"/>
<path d="M178.7 26.1h.7v.7h-.7z" fill="none" stroke="#c00" stroke-width=".21"/>
<path d="M179.4 26.1h.7v.6h-.7z" fill="#c00"/>
<path d="M179.4 26.1h.7v.6h-.7z" fill="none" stroke="#c00" stroke-width=".21"/>
<path d="M180.1 26h.7v.7h-.7z" fill="#c00"/>
<path d="M180.1 26h.7v.7h-.7z" fill="none" stroke="#c00" stroke-width=".21"/>
<path d="M181.5 25.9h.6v.7h-.6z" fill="#c00"/>
<path d="M181.5 25.9h.6v.7h-.6z" fill="none" stroke="#c00" stroke-width=".21"/>
<path d="M182.7 25.8h.6v.7h-.6z" fill="#c00"/>
<path d="M182.7 25.8h.6v.7h-.6z" fill="none" stroke="#c00" stroke-width=".21"/>
<path d="M183.8 25.8h.6v.6h-.6z" fill="#c00"/>
<path d="M183.8 25.8h.6v.6h-.6z" fill="none" stroke="#c00" stroke-width=".21"/>
<path d="M184.8 25.7h.6v.7h-.6z" fill="#c00"/>
<path d="M184.8 25.7h.6v.7h-.6z" fill="none" stroke="#c00" stroke-width=".21"/>
<path d="M185.7 25.7h.7v.6h-.7z" fill="#c00"/>
<path d="M185.7 25.7h.7v.6h-.7z" fill="none" stroke="#c00" stroke-width=".21"/>
<path d="M186.6 25.6h.7v.7h-.7z" fill="#c00"/>
<path d="M186.6 25.6h.7v.7h-.7z" fill="none" stroke="#c00" stroke-width=".21"/>
<path d="M187.4 25.6h.7v.7h-.7z" fill="#c00"/>
<path d="M187.4 25.6h.7v.7h-.7z" fill="none" stroke="#c00" stroke-width=".21"/>
<path d="M188.2 25.6h.7v.6h-.7z" fill="#c00"/>
<path d="M188.2 25.6h.7v.6h-.7z" fill="none" stroke="#c00" stroke-width=".21"/>
<path d="M189 25.5h.6v.7h-.6z" fill="#c00"/>
<path d="M189 25.5h.6v.7h-.6z" fill="none" stroke="#c00" stroke-width=".21"/>
<path d="M189.7 25.5h.6v.7h-.6z" fill="#c00"/>
<path d="M189.7 25.5h.6v.7h-.6z" fill="none" stroke="#c00" stroke-width=".21"/>
<path d="M113.5 21.4h80.1v51.9h-80.1z" fill="none" stroke="#000" stroke-width=".21"/>
<path d="M15 99.6h180" fill="none" stroke="#444" stroke-width=".26"/>
<path d="M15 226.1h170" fill="none" stroke="#000" stroke-width=".26"/>
<g font-size="4.2">
<text x="15" y="94.7">Operating Values</text>
<text x="15" y="221.1">Design Inputs</text>
<text x="15" y="259.1">Design Assistance</text>
</g>
<g font-size="3.2">
<text x="164.7" y="9.6">WEBENCH</text>
<text x="184.4" y="9.6">Design</text>
</g>
<g font-size="3.1">
<text x="52.7" y="19.7">Diode Pd</text>
<text x="132.4" y="19.7">Efficiency (Log- Scale)</text>
</g>
<g font-size="2.8">
<text x="19.2" y="98.5">#</text>
<text x="25" y="98.5">Name</text>
<text x="55" y="98.5">Value</text>
<text x="85" y="98.5">Category</text>
<text x="105" y="98.5">Description</text>
<text x="19.6" y="102.2">1.</text>
<text x="19.6" y="105.6">2.</text>
<text x="25" y="102.2">Cin IRMS</text>
<text x="25" y="105.6">Cout IRMS</text>
<text x="55" y="102.2">38.717 mA</text>
<text x="55" y="105.6">16.974 mA</text>
<text x="85" y="102.2">Current</text>
<text x="85" y="105.6">Current</text>
<text x="105" y="102.2">Input capacitor RMS ripple current</text>
<text x="105" y="105.6">Output capacitor RMS ripple current</text>
<text x="19.6" y="109">3.</text>
<text x="19.6" y="112.3">4.</text>
<text x="25" y="109">IC Ipk</text>
<text x="25" y="112.3">Iin Avg</text>
<text x="55" y="109">227.464 mA</text>
<text x="55" y="112.3">11.08 mA</text>
<text x="85" y="109">Current</text>
<text x="85" y="112.3">Current</text>
<text x="105" y="109">Peak switch current in IC</text>
<text x="105" y="112.3">Average input current</text>
<text x="19.6" y="115.7">5.</text>
<text x="19.6" y="119.1">6.</text>
<text x="25" y="115.7">L Ipp</text>
<text x="25" y="119.1">M1 Irms</text>
<text x="55" y="115.7">227.46 mA</text>
<text x="55" y="119.1">36.146 mA</text>
<text x="85" y="115.7">Current</text>
<text x="85" y="119.1">Current</text>
<text x="105" y="115.7">Peak-to-peak inductor ripple current</text>
<text x="105" y="119.1">Q Iavg</text>
<text x="19.6" y="122.5">7.</text>
<text x="19.6" y="125.9">8.</text>
<text x="25" y="122.5">BOM Count</text>
<text x="25" y="125.9">FootPrint</text>
<text x="55" y="122.5">8</text>
<text x="85" y="122.5">General</text>
<text x="85" y="125.9">General</text>
<text x="105" y="122.5">Total Design BOM count</text>
<text x="105" y="125.9">Total Foot Print Area of BOM components</text>
<text x="19.6" y="129.7">9.</text>
<text x="25" y="129.7">Frequency</text>
<text x="55" y="126.4">73.0 mm</text>
<text x="55" y="129.7">45.415 kHz</text>
<text x="85" y="129.7">General</text>
<text x="105" y="129.7">Switching frequency</text>
<text x="18.1" y="133.1">10.</text>
<text x="18.1" y="136.5">11.</text>
<text x="25" y="133.1">IC Tolerance</text>
<text x="25" y="136.5">M Vds Act</text>
<text x="55" y="133.1">25.0 mV</text>
<text x="55" y="136.5">69.243 mV</text>
<text x="85" y="133.1">General</text>
<text x="85" y="136.5">General</text>
<text x="105" y="133.1">IC Feedback Tolerance</text>
<text x="105" y="136.5">Voltage drop across the MosFET</text>
<text x="18.1" y="139.9">12.</text>
<text x="18.1" y="143.3">13.</text>
<text x="25" y="139.9">Mode</text>
<text x="25" y="143.3">Mode</text>
<text x="55" y="139.9">DCM</text>
<text x="55" y="143.3">DCM</text>
<text x="85" y="139.9">General</text>
<text x="85" y="143.3">General</text>
<text x="105" y="139.9">Conduction Mode</text>
<text x="105" y="143.3">PWM/PFM Mode</text>
<text x="18.1" y="146.7">14.</text>
<text x="25" y="146.7">Pout</text>
<text x="55" y="146.7">26.0 mW</text>
<text x="85" y="146.7">General</text>
<text x="105" y="146.7">Total output power</text>
<text x="18.1" y="150.1">15.</text>
<text x="18.1" y="153.5">16.</text>
<text x="25" y="150.1">Total BOM</text>
<text x="25" y="153.5">D1 Tj</text>
<text x="55" y="150.1">$1.01</text>
<text x="55" y="153.5">30.068 degC</text>
<text x="85" y="150.1">General</text>
<text x="85" y="153.5">Op Point</text>
<text x="105" y="150.1">Total BOM Cost</text>
<text x="105" y="153.5">D1 junction temperature</text>
<text x="18.1" y="156.8">17.</text>
<text x="18.1" y="160.2">18.</text>
<text x="25" y="156.8">Duty Cycle</text>
<text x="25" y="160.2">Efficiency</text>
<text x="55" y="156.8">7.576 %</text>
<text x="55" y="160.2">86.912 %</text>
<text x="85" y="156.8">Op Point</text>
<text x="85" y="160.2">Op Point</text>
<text x="105" y="156.8">Duty cycle</text>
<text x="105" y="160.2">Steady state efficiency</text>
<text x="18.1" y="163.6">19.</text>
<text x="18.1" y="167">20.</text>
<text x="25" y="163.6">IC Tj</text>
<text x="25" y="167">ICThetaJA</text>
<text x="55" y="163.6">30.769 degC</text>
<text x="55" y="167">250.0 degC/W</text>
<text x="85" y="163.6">Op Point</text>
<text x="85" y="167">Op Point</text>
<text x="105" y="163.6">IC junction temperature</text>
<text x="105" y="167">IC junction-to-ambient thermal resistance</text>
<text x="18.1" y="170.4">21.</text>
<text x="18.1" y="173.8">22.</text>
<text x="25" y="170.4">IOUT_OP</text>
<text x="25" y="173.8">VIN_OP</text>
<text x="55" y="170.4">2.0 mA</text>
<text x="55" y="173.8">2.7 V</text>
<text x="85" y="170.4">Op Point</text>
<text x="85" y="173.8">Op Point</text>
<text x="105" y="170.4">Iout operating point</text>
<text x="105" y="173.8">Vin operating point</text>
<text x="18.1" y="177.2">23.</text>
<text x="25" y="177.2">Vout Actual</text>
<text x="55" y="177.2">12.939 V</text>
<text x="85" y="177.2">Op Point</text>
<text x="105" y="177.2">Vout Actual calculated based on selected voltage divider resistors</text>
<text x="18.1" y="180.5">24.</text>
<text x="18.1" y="183.9">25.</text>
<text x="25" y="180.5">Vout OP</text>
<text x="25" y="183.9">Vout Tolerance</text>
<text x="55" y="180.5">13.0 V</text>
<text x="55" y="183.9">3.892 %</text>
<text x="85" y="180.5">Op Point</text>
<text x="85" y="183.9">Op Point</text>
<text x="105" y="180.5">Operational Output Voltage</text>
<text x="105" y="183.9">Vout Tolerance based on IC Tolerance (no load) and voltage divider</text>
<text x="18.1" y="190.7">26.</text>
<text x="25" y="190.7">Vout p-p</text>
<text x="55" y="190.7">43.268 mV</text>
<text x="85" y="190.7">Op Point</text>
<text x="105" y="187.3">resistors if applicable</text>
<text x="105" y="190.7">Peak-to-peak output ripple voltage</text>
<text x="18.1" y="194.1">27.</text>
<text x="18.1" y="197.5">28.</text>
<text x="25" y="194.1">Cin Pd</text>
<text x="25" y="197.5">Cout Pd</text>
<text x="55" y="194.1">7.495 µW</text>
<text x="55" y="197.5">288.101 nW</text>
<text x="85" y="194.1">Power</text>
<text x="85" y="197.5">Power</text>
<text x="105" y="194.1">Input capacitor power dissipation</text>
<text x="105" y="197.5">Output capacitor power dissipation</text>
<text x="18.1" y="200.9">29.</text>
<text x="25" y="200.9">Diode Pd</text>
<text x="55" y="200.9">337.692 µW</text>
<text x="85" y="200.9">Power</text>
<text x="105" y="200.9">Diode power dissipation</text>
<text x="18.1" y="204.3">30.</text>
<text x="18.1" y="207.6">31.</text>
<text x="25" y="204.3">IC Pd</text>
<text x="25" y="207.6">L Pd</text>
<text x="55" y="204.3">3.076 mW</text>
<text x="55" y="207.6">391.716 µW</text>
<text x="85" y="204.3">Power</text>
<text x="85" y="207.6">Power</text>
<text x="105" y="204.3">IC power dissipation</text>
<text x="105" y="207.6">Inductor power dissipation</text>
<text x="18.1" y="211">32.</text>
<text x="25" y="211">Total Pd</text>
<text x="55" y="211">3.915 mW</text>
<text x="85" y="211">Power</text>
<text x="105" y="211">Total Power Dissipation</text>
<text x="19.2" y="225">#</text>
<text x="25" y="225">Name</text>
<text x="75" y="225">Value</text>
<text x="105" y="225">Description</text>
<text x="19.6" y="228.6">1.</text>
<text x="19.6" y="232">2.</text>
<text x="25" y="228.6">Iout</text>
<text x="25" y="232">VinMax</text>
<text x="75" y="228.6">2.0 m</text>
<text x="75" y="232">4.2</text>
<text x="105" y="228.6">Maximum Output Current</text>
<text x="105" y="232">Maximum input voltage</text>
<text x="19.6" y="235.4">3.</text>
<text x="19.6" y="238.8">4.</text>
<text x="25" y="235.4">VinMin</text>
<text x="25" y="238.8">Vout</text>
<text x="75" y="235.4">2.7</text>
<text x="75" y="238.8">13.0</text>
<text x="105" y="235.4">Minimum input voltage</text>
<text x="105" y="238.8">Output Voltage</text>
<text x="19.6" y="242.2">5.</text>
<text x="19.6" y="245.6">6.</text>
<text x="25" y="242.2">base_pn</text>
<text x="25" y="245.6">source</text>
<text x="75" y="242.2">TPS61041</text>
<text x="75" y="245.6">DC</text>
<text x="105" y="242.2">Base Product Number</text>
<text x="105" y="245.6">Input Source Type</text>
<text x="19.6" y="249">7.</text>
<text x="25" y="249">Ta</text>
<text x="75" y="249">30.0</text>
<text x="105" y="249">Ambient temperature</text>
<text x="15" y="284.4">Copyright © 2018, Texas Instruments Incorporated</text>
<text x="104.2" y="284.4">5</text>
<text x="175.4" y="284.4">ti.com/webench</text>
<text x="19.2" y="292">WEBENCH</text>
<text x="36.4" y="292">Design Report</text>
<text x="57.3" y="292">TPS61041DBVR : TPS61041DBVR 2.7V-4.2V to 13.00V @ 0.002A</text>
<text x="144.4" y="292">March 25, 2018 20:19:21 GMT-07:00</text>
</g>
<text font-size="2.8" fill="#000080" x="15" y="264.3">1. TPS61041 Product Folder : http://www.ti.com/product/TPS61041 : contains the data sheet and other resources.</text>
<g font-size="2.7" fill="#404040">
<text x="18.8" y="55.9" transform="rotate(-90 18.8 55.9)">Diode Pd(W)</text>
<text x="108.9" y="56.1" transform="rotate(-90 108.9 56.1)">Efficiency(%)</text>
<text x="53.7" y="79.4">Output Current (A)</text>
</g>
<text font-size="2.7" x="140.5" y="79.4">Output Current (A)</text>
<text font-size="2.1" x="181.1" y="8">®</text>
<g font-size="2" fill="#404040">
<text x="43.2" y="83.2">Vin= 2.7V</text>
<text x="55.5" y="83.2">Vin= 3.45V</text>
<text x="69.2" y="83.2">Vin= 4.2V</text>
<text x="133.2" y="83.2">Vin= 2.7V</text>
<text x="145.5" y="83.2">Vin= 3.45V</text>
<text x="159.2" y="83.2">Vin= 4.2V</text>
</g>
<g font-size="1.8" fill="#404040">
<text x="20" y="22.4">0.000350</text>
<text x="20" y="26.4">0.000325</text>
<text x="110" y="27.9">85</text>
<text x="110" y="24.2">90</text>
<text x="20" y="34.4">0.000275</text>
<text x="20" y="30.4">0.000300</text>
<text x="110" y="35.5">75</text>
<text x="110" y="31.7">80</text>
<text x="20" y="38.4">0.000250</text>
<text x="110" y="39.2">70</text>
<text x="20" y="46.4">0.000200</text>
<text x="20" y="42.4">0.000225</text>
<text x="110" y="46.8">60</text>
<text x="110" y="43">65</text>
<text x="20" y="50.4">0.000175</text>
<text x="110" y="50.5">55</text>
<text x="20" y="58.5">0.000125</text>
<text x="20" y="54.5">0.000150</text>
<text x="110" y="58.1">45</text>
<text x="110" y="54.3">50</text>
<text x="20" y="62.5">0.000100</text>
<text x="110" y="65.6">35</text>
<text x="110" y="61.8">40</text>
<text x="20" y="70.5">0.000050</text>
<text x="20" y="66.5">0.000075</text>
<text x="110" y="69.4">30</text>
<text x="34.7" y="76.1">0.00025</text>
<text x="43.5" y="76.1">0.00050</text>
<text x="52.4" y="76.1">0.00075</text>
<text x="61.2" y="76.1">0.00100</text>
<text x="70" y="76.1">0.00125</text>
<text x="78.9" y="76.1">0.00150</text>
<text x="87.7" y="76.1">0.00175</text>
<text x="96.5" y="76.1">0.00200</text>
<text x="110" y="73.1">25</text>
</g>
<g font-size="1.8">
<text x="114.9" y="76">1E- 5</text>
<text x="129.3" y="76">3.16E- 5</text>
<text x="146.5" y="76">1E- 4</text>
<text x="160.9" y="76">3.16E- 4</text>
<text x="178.2" y="76">1E- 3</text>
<text x="33.6" y="290.6">®</text>
</g>
<text font-size="1.4" x="66" y="124.9">2</text>
</svg>
